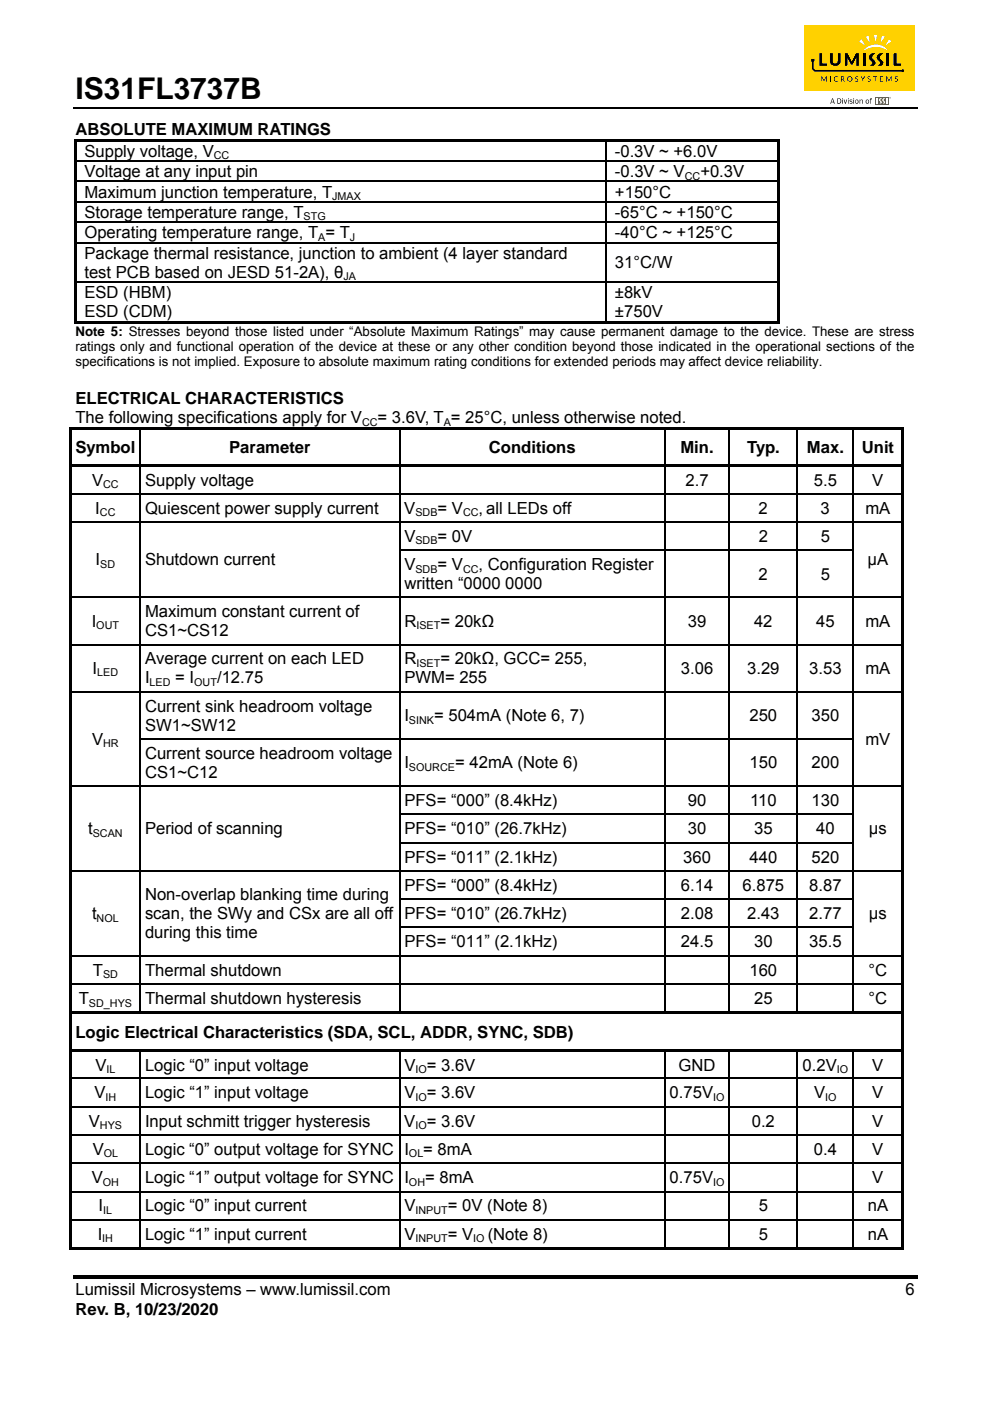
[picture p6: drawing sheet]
<svg xmlns="http://www.w3.org/2000/svg" width="210mm" height="297mm" viewBox="0 0 210 297" stroke-linecap="round" stroke-linejoin="round" font-family="sans-serif">
<path d="M15.5 22.8h179" fill="none" stroke="#000" stroke-width=".34"/>
<path d="M15.5 270.3h179v.7h-179z" fill="#000"/>
<path d="M170.6 5.3h23.4v13.9h-23.4z" fill="#ffd100"/>
<g fill="#000">
<path d="M174.2 16.2h.1l.5 .8 .4-.8h.2v1.1h-.2v-.9l-.4 .8-.5-.8-.1 .9zM176.1 16.2h.1v1.1h-.1zM176.9 16.4a.46 .46 0 0 1 .8 0 .45 .45 0 0 0-.6 0 .45 .45 0 0 0 0 .7 .45 .45 0 0 0 .6 0 .53 .53 0 0 1-.7 .1 .53 .53 0 0 1-.1-.8zM181.4 16.3l.4-.1 .3 .1-.1 .1a.23 .23 0 0 0-.4-.1 .23 .23 0 0 0 0 .3 .23 .23 0 0 0 .3 .1 .35 .35 0 0 1 0 .6 .35 .35 0 0 1-.5-.2 .25 .25 0 0 0 .4 .1 .25 .25 0 0 0 .1-.3 .25 .25 0 0 0-.4-.1l-.1-.2zM182.5 16.2h.2l.3 .6 .3-.6h.2l-.4 .7v.4h-.2v-.4zM184 16.3l.4-.1 .3 .1-.1 .1a.23 .23 0 0 0-.4-.1 .23 .23 0 0 0 0 .3 .23 .23 0 0 0 .3 .1 .34 .34 0 0 1 0 .5 .34 .34 0 0 1-.5-.1 .25 .25 0 0 0 .4 .1 .25 .25 0 0 0 .1-.3 .25 .25 0 0 0-.3-.1l-.2-.2zM185.2 16.2h.9v.1h-.4v1h-.2v-1h-.3zM186.6 16.2h.7v.1h-.5v.4h.4l-.4 .1v.4h.5v.1h-.7zM188 16.2h.1l.4 .8 .5-.8h.1v1.1l-.1-.9-.4 .8-.5-.8v.9h-.1zM189.8 16.3l.4-.1 .2 .1v.1a.24 .24 0 0 0-.4-.1 .24 .24 0 0 0 0 .3 .24 .24 0 0 0 .3 .1 .34 .34 0 0 1 0 .6 .34 .34 0 0 1-.5-.2h.1a.24 .24 0 0 0 .3 .1 .24 .24 0 0 0 .1-.3 .24 .24 0 0 0-.3-.1l-.2-.3z"/>
<path d="M178.4 16.2h.2a.34 .34 0 0 1 .5 .2 .34 .34 0 0 1-.3 .4l.4 .5h-.2l-.3-.5h-.2v.5h-.1zM178.5 16.3v.4l.4-.1a.28 .28 0 0 0-.1-.3 .28 .28 0 0 0-.3 0z"/>
<path d="M179.7 16.7a.58 .58 0 0 1 1.1 0 .58 .58 0 0 1-1.1 0zM179.8 16.7a.43 .43 0 0 0 .8 0 .43 .43 0 0 0-.8 0z"/>
</g>
<path d="M188.6 20.7a.2 .2 0 0 1 .4 0 .2 .2 0 0 1-.4 0zM188.7 20.7a.14 .14 0 0 0 .2 0 .14 .14 0 0 0-.2 0zM188.7 20.6l.2 .2h-.2zM188.7 20.7h.1z" fill="#010101"/>
<path d="M185.7 20.6h2.8v1.6h-2.8z" fill="#c42032"/>
<g fill="#fff">
<path d="M186 20.8h.3v1.1h-.3z"/>
<path d="M186.6 20.9h.4a.4 .4 0 0 0-.2 .4 .4 .4 0 0 0 .2 .4l-.1 .2h-.4l.2-.1-.1-.3a.32 .32 0 0 1-.2-.3 .32 .32 0 0 1 .2-.3z"/>
<path d="M187.2 21l.5-.2a.47 .47 0 0 0-.2 .4 .47 .47 0 0 0 .2 .5l-.1 .2h-.4l.3-.2-.4-.4z"/>
<path d="M188 20.8h.3v1.1h-.3z"/>
</g>
<path d="M173.8 11.3h.6v2.2h1v.4h-1.6zM176 11.3h.7v1.4a.54 .54 0 0 0 .3 .8 .54 .54 0 0 0 .7-.6v-1.6h.6v.9a1.29 1.29 0 0 1-1 1.8 1.03 1.03 0 0 1-1.3-1.1zM179.2 11.3h.6l.9 1.7 .8-1.7h.7v2.6h-.6v-1.7l-.7 1.3-.2 .2-.3-.1-.7-1.4v1.7h-.5zM183 11.3h.7v2.6h-.7zM184.6 11.5a1 1 0 0 1 1.1-.2v.1a.78 .78 0 0 0-.7 .7 .78 .78 0 0 0 .5 .8 .61 .61 0 0 1-.2 1h-.9a.61 .61 0 0 0 .6-.5 .61 .61 0 0 0-.4-.6 .73 .73 0 0 1 0-1.3zM186.2 11.5a.91 .91 0 0 1 1.2-.1 .77 .77 0 0 0-.8 .7 .77 .77 0 0 0 .6 .8 .61 .61 0 0 1-.2 1h-.9a.61 .61 0 0 0 .5-.5 .61 .61 0 0 0-.4-.6 .73 .73 0 0 1 0-1.3zM188 11.3h.6v2.6h-.6zM189.5 11.3h.7v2.2h.9v.4h-1.6z" fill="#000"/>
<g fill="#fff">
<path d="M183.3 10.5a3.3 3.3 0 0 1 5.1 .3 4.7 4.7 0 0 0-5.3 0z"/>
<path d="M183.6 7.8l.7-.2 .2 1.6z"/>
<path d="M187 7.5l.7 .3-.9 1.3z"/>
<path d="M185.4 7.4h.7l-.4 1.6z"/>
<path d="M182.2 8.8l.5-.5 .9 1.4z"/>
<path d="M188.6 8.3l.5 .5-1.4 .9z"/>
</g>
<g fill="#000">
<path d="M172.1 12.4h.6v.7h-.1v1.4l.3 .3h18.3a.31 .31 0 0 1 .5 .1 .31 .31 0 0 1-.1 .4 .31 .31 0 0 1-.4-.1h-18.4l-.6-.6zM15.7 29.5h.6v.5h-.6zM15.7 29.5h113.2v.5h-113.2zM15.7 30h.6v4h-.6zM15.7 34h.6v.3h-.6zM15.7 34.3h.6v4.1h-.6zM15.7 38.4h.6v.2h-.6zM128.4 34h.3v.3h-.3zM128.4 38.4h.3v.2h-.3zM128.9 29.5h36.1v.5h-36.1zM165 29.5h.5v.5h-.5zM165 30h.5v4h-.5z"/>
<path d="M165 34h.5v.3h-.5zM165 34.3h.5v4.1h-.5zM165 38.4h.5v.2h-.5zM178.9 21.1h.2l.2 .7 .2-.7h.2l-.3 .9h-.2zM180.2 21.2h.6l-.5 .1 .5 .5-.3 .2-.3-.1 .5-.1-.1-.2a.34 .34 0 0 1-.4-.4zM182.3 21.1l.1 .2 .4-.2 .2 .1v.8h-.1l-.2-.8-.3 .2-.1 .6zM184.6 20.8h.4l-.3 .2 .2 .1-.2 .1v.8l-.2-.8zM15.7 38.6h.6v4.1h-.6zM15.7 42.7h.6v.3h-.6zM15.7 43h.6v4h-.6zM15.7 47h.6v.3h-.6zM15.7 47.3h.6v4h-.6z"/>
<path d="M15.7 51.3h.6v.3h-.6zM15.7 51.6h.6v8.1h-.6zM15.7 59.7h.6v.3h-.6zM128.4 42.7h.3v.3h-.3zM128.4 47h.3v.3h-.3zM128.4 51.3h.3v.3h-.3zM128.4 59.7h.3v.3h-.3zM165 38.6h.5v4.1h-.5zM165 42.7h.5v.3h-.5zM165 43h.5v4h-.5zM165 47h.5v.3h-.5zM165 47.3h.5v4h-.5z"/>
<path d="M165 51.3h.5v.3h-.5zM165 51.6h.5v8.1h-.5zM165 59.7h.5v.3h-.5zM15.7 60h.6v8.6h-.6zM15.7 68.1h112.7v.5h-112.7zM128.4 68.1h.5v.5h-.5zM128.9 68.1h36.1v.5h-36.1zM165 60h.5v8.6h-.5zM165 68.1h.5v.5h-.5zM14.7 90.5h.5v.5h-.5zM14.7 90.5h177v.5h-177zM14.7 91h.5v7.5h-.5z"/>
<path d="M14.7 98.5h177v.6h-177zM191.2 90.5h.5v.5h-.5zM191.2 91h.5v7.5h-.5zM14.7 99.1h.5v5.4h-.5zM14.7 104.5h.5v.3h-.5zM14.7 104.8h.5v5.7h-.5zM14.7 110.5h.5v.3h-.5zM14.7 110.8h.5v5.7h-.5zM14.7 116.5h.5v.3h-.5zM29.6 104.5h.3v.3h-.3zM29.6 110.5h.3v.3h-.3zM29.6 116.5h.3v.3h-.3z"/>
<path d="M84.6 104.5h.3v.3h-.3zM84.6 110.5h.3v.3h-.3zM84.6 116.5h.3v.3h-.3zM140.9 104.5h.3v.3h-.3zM140.9 110.5h.3v.3h-.3zM140.9 116.5h.3v.3h-.3zM154.6 104.5h.2v.3h-.2zM154.6 110.5h.2v.3h-.2zM154.6 116.5h.2v.3h-.2zM169 104.5h.2v.3h-.2zM169 110.5h.2v.3h-.2zM169 116.5h.2v.3h-.2z"/>
<path d="M180.9 104.5h.2v.3h-.2zM180.9 110.5h.2v.3h-.2zM180.9 116.5h.2v.3h-.2zM191.2 99.1h.5v5.4h-.5zM191.2 104.5h.5v.3h-.5zM191.2 104.8h.5v5.7h-.5zM191.2 110.5h.5v.3h-.5zM191.2 110.8h.5v5.7h-.5zM191.2 116.5h.5v.3h-.5zM14.7 116.8h.5v9.7h-.5zM14.7 126.5h.5v.3h-.5zM14.7 126.8h.5v9.7h-.5z"/>
<path d="M14.7 136.5h.5v.3h-.5zM29.6 126.5h.3v.3h-.3zM29.6 136.5h.3v.3h-.3zM84.6 126.5h.3v.3h-.3zM84.6 136.5h.3v.3h-.3zM140.9 126.5h.3v.3h-.3zM140.9 136.5h.3v.3h-.3zM154.6 126.5h.2v.3h-.2zM154.6 136.5h.2v.3h-.2zM169 126.5h.2v.3h-.2zM169 136.5h.2v.3h-.2zM180.9 126.5h.2v.3h-.2z"/>
<path d="M180.9 136.5h.2v.3h-.2zM191.2 116.8h.5v9.7h-.5zM191.2 126.5h.5v.3h-.5zM191.2 126.8h.5v9.7h-.5zM191.2 136.5h.5v.3h-.5zM14.7 136.8h.5v9.7h-.5zM14.7 146.5h.5v.3h-.5zM14.7 146.8h.5v9.7h-.5zM14.7 156.5h.5v.3h-.5zM29.6 146.5h.3v.3h-.3zM29.6 156.5h.3v.3h-.3zM84.6 146.5h.3v.3h-.3z"/>
<path d="M84.6 156.5h.3v.3h-.3zM140.9 146.5h.3v.3h-.3zM140.9 156.5h.3v.3h-.3zM154.6 146.5h.2v.3h-.2zM154.6 156.5h.2v.3h-.2zM169 146.5h.2v.3h-.2zM169 156.5h.2v.3h-.2zM180.9 146.5h.2v.3h-.2zM180.9 156.5h.2v.3h-.2zM191.2 136.8h.5v9.7h-.5zM191.2 146.5h.5v.3h-.5zM191.2 146.8h.5v9.7h-.5z"/>
<path d="M191.2 156.5h.5v.3h-.5zM14.7 156.8h.5v9.7h-.5zM14.7 166.5h.5v.3h-.5zM14.7 166.8h.5v5.7h-.5zM14.7 172.5h.5v.3h-.5zM14.7 172.8h.5v5.7h-.5zM14.7 178.5h.5v.3h-.5zM29.6 166.5h.3v.3h-.3zM29.6 172.5h.3v.3h-.3zM29.6 178.5h.3v.3h-.3zM84.6 166.5h.3v.3h-.3zM84.6 172.5h.3v.3h-.3z"/>
<path d="M84.6 178.5h.3v.3h-.3zM140.9 166.5h.3v.3h-.3zM140.9 172.5h.3v.3h-.3zM140.9 178.5h.3v.3h-.3zM154.6 166.5h.2v.3h-.2zM154.6 172.5h.2v.3h-.2zM154.6 178.5h.2v.3h-.2zM169 166.5h.2v.3h-.2zM169 172.5h.2v.3h-.2zM169 178.5h.2v.3h-.2zM180.9 166.5h.2v.3h-.2zM180.9 172.5h.2v.3h-.2z"/>
<path d="M180.9 178.5h.2v.3h-.2zM191.2 156.8h.5v9.7h-.5zM191.2 166.5h.5v.3h-.5zM191.2 166.8h.5v5.7h-.5zM191.2 172.5h.5v.3h-.5zM191.2 172.8h.5v5.7h-.5zM191.2 178.5h.5v.3h-.5zM14.7 178.8h.5v5.7h-.5zM14.7 184.5h.5v.3h-.5zM14.7 184.8h.5v5.7h-.5zM14.7 190.5h.5v.3h-.5zM14.7 190.8h.5v5.7h-.5z"/>
<path d="M14.7 196.5h.5v.3h-.5zM29.6 184.5h.3v.3h-.3zM29.6 190.5h.3v.3h-.3zM29.6 196.5h.3v.3h-.3zM84.6 184.5h.3v.3h-.3zM84.6 190.5h.3v.3h-.3zM84.6 196.5h.3v.3h-.3zM140.9 184.5h.3v.3h-.3zM140.9 190.5h.3v.3h-.3zM140.9 196.5h.3v.3h-.3zM154.6 184.5h.2v.3h-.2zM154.6 190.5h.2v.3h-.2z"/>
<path d="M154.6 196.5h.2v.3h-.2zM169 184.5h.2v.3h-.2zM169 190.5h.2v.3h-.2zM169 196.5h.2v.3h-.2zM180.9 184.5h.2v.3h-.2zM180.9 190.5h.2v.3h-.2zM180.9 196.5h.2v.3h-.2zM191.2 178.8h.5v5.7h-.5zM191.2 184.5h.5v.3h-.5zM191.2 184.8h.5v5.7h-.5zM191.2 190.5h.5v.3h-.5zM191.2 190.8h.5v5.7h-.5z"/>
<path d="M191.2 196.5h.5v.3h-.5zM14.7 196.8h.5v5.7h-.5zM14.7 202.5h.5v.3h-.5zM14.7 202.8h.5v5.7h-.5zM14.7 208.5h.5v.3h-.5zM14.7 208.8h.5v5.7h-.5zM14.7 214.5h177v.5h-177zM29.6 202.5h.3v.3h-.3zM29.6 208.5h.3v.3h-.3zM84.6 202.5h.3v.3h-.3zM84.6 208.5h.3v.3h-.3zM140.9 202.5h.3v.3h-.3z"/>
<path d="M140.9 208.5h.3v.3h-.3zM154.6 202.5h.2v.3h-.2zM154.6 208.5h.2v.3h-.2zM169 202.5h.2v.3h-.2zM169 208.5h.2v.3h-.2zM180.9 202.5h.2v.3h-.2zM180.9 208.5h.2v.3h-.2zM191.2 196.8h.5v5.7h-.5zM191.2 202.5h.5v.3h-.5zM191.2 202.8h.5v5.7h-.5zM191.2 208.5h.5v.3h-.5zM191.2 208.8h.5v5.7h-.5z"/>
<path d="M14.7 215h.5v7.5h-.5zM14.7 222.5h177v.5h-177zM14.7 223h.5v5.5h-.5zM14.7 228.5h.5v.3h-.5zM14.7 228.8h.5v5.7h-.5zM14.7 234.5h.5v.3h-.5zM29.6 228.5h.3v.3h-.3zM29.6 234.5h.3v.3h-.3zM84.6 228.5h.3v.3h-.3zM84.6 234.5h.3v.3h-.3zM140.9 228.5h.3v.3h-.3zM140.9 234.5h.3v.3h-.3z"/>
<path d="M154.6 228.5h.2v.3h-.2zM154.6 234.5h.2v.3h-.2zM169 228.5h.2v.3h-.2zM169 234.5h.2v.3h-.2zM180.9 228.5h.2v.3h-.2zM180.9 234.5h.2v.3h-.2zM191.2 215h.5v7.5h-.5zM191.2 223h.5v5.5h-.5zM191.2 228.5h.5v.3h-.5zM191.2 228.8h.5v5.7h-.5zM191.2 234.5h.5v.3h-.5zM14.7 234.8h.5v5.7h-.5z"/>
<path d="M14.7 240.5h.5v.3h-.5zM14.7 240.8h.5v5.7h-.5zM14.7 246.5h.5v.3h-.5zM14.7 246.8h.5v5.7h-.5zM14.7 252.5h.5v.3h-.5zM14.7 252.8h.5v5.7h-.5zM14.7 258.5h.5v.3h-.5zM29.6 240.5h.3v.3h-.3zM29.6 246.5h.3v.3h-.3zM29.6 252.5h.3v.3h-.3zM29.6 258.5h.3v.3h-.3zM84.6 240.5h.3v.3h-.3z"/>
<path d="M84.6 246.5h.3v.3h-.3zM84.6 252.5h.3v.3h-.3zM84.6 258.5h.3v.3h-.3zM140.9 240.5h.3v.3h-.3zM140.9 246.5h.3v.3h-.3zM140.9 252.5h.3v.3h-.3zM140.9 258.5h.3v.3h-.3zM154.6 240.5h.2v.3h-.2zM154.6 246.5h.2v.3h-.2zM154.6 252.5h.2v.3h-.2zM154.6 258.5h.2v.3h-.2zM169 240.5h.2v.3h-.2z"/>
<path d="M169 246.5h.2v.3h-.2zM169 252.5h.2v.3h-.2zM169 258.5h.2v.3h-.2zM180.9 240.5h.2v.3h-.2zM180.9 246.5h.2v.3h-.2zM180.9 252.5h.2v.3h-.2zM180.9 258.5h.2v.3h-.2zM191.2 234.8h.5v5.7h-.5zM191.2 240.5h.5v.3h-.5zM191.2 240.8h.5v5.7h-.5zM191.2 246.5h.5v.3h-.5zM191.2 246.8h.5v5.7h-.5z"/>
<path d="M191.2 252.5h.5v.3h-.5zM191.2 252.8h.5v5.7h-.5zM191.2 258.5h.5v.3h-.5zM14.7 258.8h.5v6.2h-.5zM14.7 264.5h14.9v.5h-14.9zM29.6 264.5h55v.5h-55zM84.6 264.5h56.3v.5h-56.3zM140.9 264.5h13.7v.5h-13.7zM154.6 264.5h14.4v.5h-14.4zM169 264.5h11.9v.5h-11.9zM180.9 264.5h10.3v.5h-10.3zM191.2 258.8h.5v6.2h-.5z"/>
<path d="M191.2 264.5h.5v.5h-.5z"/>
<path d="M176.5 20.8h.2l.4 1.2h-.2l-.1-.3h-.5v.3h-.2zM176.6 21l-.2 .6h.4z"/>
<path d="M177.6 20.8a.61 .61 0 0 1 .8 .6 .61 .61 0 0 1-.8 .6zM177.7 21v.8h.2a.45 .45 0 0 0 .4-.5 .45 .45 0 0 0-.6-.3z"/>
<path d="M178.6 20.8l.2 .2zM178.6 21.1h.2v.9h-.2z"/>
<path d="M179.9 20.8l.1 .2zM179.9 21.1l.1 .9z"/>
<path d="M181 20.8l.1 .2zM181 21.1h.1v.9h-.1z"/>
<path d="M181.3 21.6a.45 .45 0 0 1 .9 0 .45 .45 0 0 1-.9 0zM181.4 21.5a.3 .3 0 0 0 .6 0 .3 .3 0 0 0-.6 0z"/>
<path d="M183.6 21.6a.42 .42 0 0 1 .8 0 .42 .42 0 0 1-.8 0zM183.7 21.5a.3 .3 0 0 0 .6 0 .3 .3 0 0 0-.6 0z"/>
</g>
<g fill="none" stroke="#000" stroke-width=".25">
<path d="M16.3 34.2h112.1M16.3 38.5h112.1M128.5 30v4M128.5 34.3v4.1M128.5 38.6v4.1M128.7 34.2h36.3M128.7 38.5h36.3M16.3 42.8h112.1M16.3 47.1h112.1M16.3 51.5h112.1M16.3 59.8h112.1M128.5 43v4"/>
<path d="M128.5 47.3v4M128.5 51.6v8.1M128.5 60v8.1M128.7 42.8h36.3M128.7 47.1h36.3M128.7 51.5h36.3M128.7 59.8h36.3M29.8 91v7.5M29.8 99.1v5.4M84.8 91v7.5M84.8 99.1v5.4M141 91v7.5"/>
<path d="M141 99.1v5.4M154.7 91v7.5M154.7 99.1v5.4M169.1 91v7.5M169.1 99.1v5.4M181 91v7.5M181 99.1v5.4M15.2 104.6h14.4M15.2 110.6h14.4M29.8 104.8v5.7M29.8 110.8v5.7M29.8 116.8v9.7"/>
<path d="M29.9 104.6h54.7M29.9 110.6h54.7M84.8 104.8v5.7M84.8 110.8v5.7M84.8 116.8v9.7M84.9 104.6h56M84.9 110.6h56M84.9 116.6h56M141 104.8v5.7M141 110.8v5.7M141 116.8v9.7M141.2 104.6h13.4"/>
<path d="M141.2 110.6h13.4M141.2 116.6h13.4M154.7 104.8v5.7M154.7 110.8v5.7M154.7 116.8v9.7M154.8 104.6h14.2M154.8 110.6h14.2M154.8 116.6h14.2M169.1 104.8v5.7M169.1 110.8v5.7M169.1 116.8v9.7M169.2 104.6h11.7"/>
<path d="M169.2 110.6h11.7M169.2 116.6h11.7M181 104.8v5.7M181 110.8v5.7M181 116.8v9.7M181.1 104.6h10.1M181.1 110.6h10.1M15.2 126.6h14.4M15.2 136.7h14.4M29.8 126.8v9.7M29.8 136.8v9.7M29.9 126.6h54.7"/>
<path d="M29.9 136.7h54.7M84.8 126.8v9.7M84.8 136.8v9.7M84.9 126.6h56M84.9 136.7h56M141 126.8v9.7M141 136.8v9.7M141.2 126.6h13.4M141.2 136.7h13.4M154.7 126.8v9.7M154.7 136.8v9.7M154.8 126.6h14.2"/>
<path d="M154.8 136.7h14.2M169.1 126.8v9.7M169.1 136.8v9.7M169.2 126.6h11.7M169.2 136.7h11.7M181 126.8v9.7M181 136.8v9.7M181.1 126.6h10.1M181.1 136.7h10.1M15.2 146.6h14.4M29.8 146.8v9.7M29.8 156.8v9.7"/>
<path d="M29.9 146.6h54.7M29.9 156.7h54.7M84.8 146.8v9.7M84.8 156.8v9.7M84.9 146.6h56M84.9 156.7h56M141 146.8v9.7M141 156.8v9.7M141.2 146.6h13.4M141.2 156.7h13.4M154.7 146.8v9.7M154.7 156.8v9.7"/>
<path d="M154.8 146.6h14.2M154.8 156.7h14.2M169.1 146.8v9.7M169.1 156.8v9.7M169.2 146.6h11.7M169.2 156.7h11.7M181 146.8v9.7M181 156.8v9.7M181.1 146.6h10.1M15.2 166.6h14.4M29.8 166.8v5.7M29.8 172.8v5.7"/>
<path d="M29.8 178.8v5.7M29.9 166.6h54.7M84.8 166.8v5.7M84.8 172.8v5.7M84.8 178.8v5.7M84.9 166.6h56M84.9 172.7h56M84.9 178.6h56M141 166.8v5.7M141 172.8v5.7M141 178.8v5.7M141.2 166.6h13.4"/>
<path d="M141.2 172.7h13.4M141.2 178.6h13.4M154.7 166.8v5.7M154.7 172.8v5.7M154.7 178.8v5.7M154.8 166.6h14.2M154.8 172.7h14.2M154.8 178.6h14.2M169.1 166.8v5.7M169.1 172.8v5.7M169.1 178.8v5.7M169.2 166.6h11.7"/>
<path d="M169.2 172.7h11.7M169.2 178.6h11.7M181 166.8v5.7M181 172.8v5.7M181 178.8v5.7M181.1 166.6h10.1M15.2 184.6h14.4M29.8 184.8v5.7M29.8 190.8v5.7M29.8 196.8v5.7M29.9 184.6h54.7M84.8 184.8v5.7"/>
<path d="M84.8 190.8v5.7M84.8 196.8v5.7M84.9 184.6h56M84.9 190.6h56M84.9 196.6h56M141 184.8v5.7M141 190.8v5.7M141 196.8v5.7M141.2 184.6h13.4M141.2 190.6h13.4M141.2 196.6h13.4M154.7 184.8v5.7"/>
<path d="M154.7 190.8v5.7M154.7 196.8v5.7M154.8 184.6h14.2M154.8 190.6h14.2M154.8 196.6h14.2M169.1 184.8v5.7M169.1 190.8v5.7M169.1 196.8v5.7M169.2 184.6h11.7M169.2 190.6h11.7M169.2 196.6h11.7M181 184.8v5.7"/>
<path d="M181 190.8v5.7M181 196.8v5.7M181.1 184.6h10.1M15.2 202.6h14.4M15.2 208.6h14.4M29.8 202.8v5.7M29.8 208.8v5.7M29.9 202.6h54.7M29.9 208.6h54.7M84.8 202.8v5.7M84.8 208.8v5.7M84.9 202.6h56"/>
<path d="M84.9 208.6h56M141 202.8v5.7M141 208.8v5.7M141.2 202.6h13.4M141.2 208.6h13.4M154.7 202.8v5.7M154.7 208.8v5.7M154.8 202.6h14.2M154.8 208.6h14.2M169.1 202.8v5.7M169.1 208.8v5.7M169.2 202.6h11.7"/>
<path d="M169.2 208.6h11.7M181 202.8v5.7M181 208.8v5.7M181.1 202.6h10.1M181.1 208.6h10.1M15.2 228.6h14.4M15.2 234.6h14.4M29.8 223v5.5M29.8 228.8v5.7M29.8 234.8v5.7M29.9 228.6h54.7M29.9 234.6h54.7"/>
<path d="M84.8 223v5.5M84.8 228.8v5.7M84.8 234.8v5.7M84.9 228.6h56M84.9 234.6h56M141 223v5.5M141 228.8v5.7M141 234.8v5.7M141.2 228.6h13.4M141.2 234.6h13.4M154.7 223v5.5M154.7 228.8v5.7"/>
<path d="M154.7 234.8v5.7M154.8 228.6h14.2M154.8 234.6h14.2M169.1 223v5.5M169.1 228.8v5.7M169.1 234.8v5.7M169.2 228.6h11.7M169.2 234.6h11.7M181 223v5.5M181 228.8v5.7M181 234.8v5.7M181.1 228.6h10.1"/>
<path d="M181.1 234.6h10.1M15.2 240.6h14.4M15.2 246.6h14.4M15.2 252.6h14.4M15.2 258.6h14.4M29.8 240.8v5.7M29.8 246.8v5.7M29.8 252.8v5.7M29.8 258.8v5.7M29.9 240.6h54.7M29.9 246.6h54.7M29.9 252.6h54.7"/>
<path d="M29.9 258.6h54.7M84.8 240.8v5.7M84.8 246.8v5.7M84.8 252.8v5.7M84.8 258.8v5.7M84.9 240.6h56M84.9 246.6h56M84.9 252.6h56M84.9 258.6h56M141 240.8v5.7M141 246.8v5.7M141 252.8v5.7"/>
<path d="M141 258.8v5.7M141.2 240.6h13.4M141.2 246.6h13.4M141.2 252.6h13.4M141.2 258.6h13.4M154.7 240.8v5.7M154.7 246.8v5.7M154.7 252.8v5.7M154.7 258.8v5.7M154.8 240.6h14.2M154.8 246.6h14.2M154.8 252.6h14.2"/>
<path d="M154.8 258.6h14.2M169.1 240.8v5.7M169.1 246.8v5.7M169.1 252.8v5.7M169.1 258.8v5.7M169.2 240.6h11.7M169.2 246.6h11.7M169.2 252.6h11.7M169.2 258.6h11.7M181 240.8v5.7M181 246.8v5.7M181 252.8v5.7"/>
<path d="M181 258.8v5.7M181.1 240.6h10.1M181.1 246.6h10.1M181.1 252.6h10.1M181.1 258.6h10.1"/>
</g>
<text font-size="6.3" x="16" y="21">IS31FL3737B</text>
<g font-size="3.5">
<text x="16" y="28.7">ABSOLUTE MAXIMUM RATINGS</text>
<text x="17.9" y="33.3">Supply voltage, V</text>
<text x="130.4" y="33.3">-0.3V ~ +6.0V</text>
<text x="17.9" y="37.6">Voltage at any input pin</text>
<text x="17.9" y="41.9">Maximum junction temperature, T</text>
<text x="130.4" y="37.6">-0.3V ~ V</text>
<text x="130.4" y="41.9">+150°C</text>
<text x="148.5" y="37.6">+0.3V</text>
<text x="17.9" y="46.2">Storage temperature range, T</text>
<text x="130.4" y="46.2">-65°C ~ +150°C</text>
<text x="17.9" y="50.5">Operating temperature range, T = T</text>
<text x="130.4" y="50.5">-40°C ~ +125°C</text>
<text x="17.9" y="54.8">Package thermal resistance, junction to ambient (4 layer standard</text>
<text x="17.9" y="58.9">test PCB based on JESD 51-2A), θ</text>
<text x="130.4" y="56.9">31°C/W</text>
<text x="17.9" y="63.2">ESD (HBM)</text>
<text x="130.4" y="63.2">±8kV</text>
<text x="17.9" y="67.3">ESD (CDM)</text>
<text x="130.4" y="67.3">±750V</text>
<text x="16" y="85.7">ELECTRICAL CHARACTERISTICS</text>
<text x="16" y="89.7">The following specifications apply for V</text>
<text x="80.1" y="89.7">= 3.6V, T = 25°C, unless otherwise noted.</text>
<text x="16" y="96">Symbol</text>
<text x="48.6" y="96">Parameter</text>
<text x="103.7" y="96">Conditions</text>
<text x="144.3" y="96">Min.</text>
<text x="158.4" y="96">Typ.</text>
<text x="171.2" y="96">Max.</text>
<text x="182.8" y="96">Unit</text>
<text x="19.5" y="103">V</text>
<text x="30.8" y="103">Supply voltage</text>
<text x="145.4" y="103">2.7</text>
<text x="172.6" y="103">5.5</text>
<text x="185" y="103">V</text>
<text x="20.2" y="108.9">I</text>
<text x="30.8" y="108.9">Quiescent power supply current</text>
<text x="85.8" y="108.9">V</text>
<text x="92.8" y="108.9">= V</text>
<text x="101.5" y="108.9">, all LEDs off</text>
<text x="160.9" y="108.9">2</text>
<text x="174.1" y="108.9">3</text>
<text x="183.5" y="108.9">mA</text>
<text x="20.3" y="119.9">I</text>
<text x="30.8" y="119.9">Shutdown current</text>
<text x="85.8" y="114.9">V</text>
<text x="92.8" y="114.9">= 0V</text>
<text x="160.9" y="114.9">2</text>
<text x="174.1" y="114.9">5</text>
<text x="184" y="119.9">μA</text>
<text x="85.8" y="124.9">written “0000 0000</text>
<text x="85.8" y="120.9">V</text>
<text x="92.8" y="120.9">= V</text>
<text x="101.5" y="120.9">, Configuration Register</text>
<text x="160.9" y="122.9">2</text>
<text x="174.1" y="122.9">5</text>
<text x="30.8" y="130.9">Maximum constant current of</text>
<text x="19.5" y="132.9">I</text>
<text x="30.8" y="134.9">CS1~CS12</text>
<text x="85.8" y="132.9">R</text>
<text x="93.4" y="132.9">= 20kΩ</text>
<text x="145.9" y="132.9">39</text>
<text x="159.9" y="132.9">42</text>
<text x="173.1" y="132.9">45</text>
<text x="183.6" y="132.9">mA</text>
<text x="19.6" y="142.9">I</text>
<text x="30.8" y="140.9">Average current on each LED</text>
<text x="85.8" y="140.9">R</text>
<text x="93.4" y="140.9">= 20kΩ, GCC= 255,</text>
<text x="144.4" y="142.9">3.06</text>
<text x="158.5" y="142.9">3.29</text>
<text x="171.6" y="142.9">3.53</text>
<text x="183.6" y="142.9">mA</text>
<text x="30.8" y="144.9">I</text>
<text x="37.1" y="144.9">= I</text>
<text x="46" y="144.9">/12.75</text>
<text x="85.8" y="144.9">PWM= 255</text>
<text x="30.8" y="150.9">Current sink headroom voltage</text>
<text x="30.8" y="154.9">SW1~SW12</text>
<text x="85.8" y="152.9">I</text>
<text x="92.1" y="152.9">= 504mA (Note 6, 7)</text>
<text x="159" y="152.9">250</text>
<text x="172.1" y="152.9">350</text>
<text x="19.5" y="157.9">V</text>
<text x="30.8" y="160.9">Current source headroom voltage</text>
<text x="183.6" y="157.9">mV</text>
<text x="30.8" y="164.9">CS1~C12</text>
<text x="85.8" y="162.9">I</text>
<text x="96.5" y="162.9">= 42mA (Note 6)</text>
<text x="159" y="162.9">150</text>
<text x="172.1" y="162.9">200</text>
<text x="85.8" y="170.9">PFS= “000” (8.4kHz)</text>
<text x="145.9" y="170.9">90</text>
<text x="159.1" y="170.9">110</text>
<text x="172.1" y="170.9">130</text>
<text x="18.7" y="176.9">t</text>
<text x="30.8" y="176.9">Period of scanning</text>
<text x="85.8" y="176.9">PFS= “010” (26.7kHz)</text>
<text x="145.9" y="176.9">30</text>
<text x="159.9" y="176.9">35</text>
<text x="173.1" y="176.9">40</text>
<text x="184.3" y="176.9">µs</text>
<text x="85.8" y="182.9">PFS= “011” (2.1kHz)</text>
<text x="144.9" y="182.9">360</text>
<text x="159" y="182.9">440</text>
<text x="172.1" y="182.9">520</text>
<text x="30.8" y="190.8">Non-overlap blanking time during</text>
<text x="85.8" y="188.9">PFS= “000” (8.4kHz)</text>
<text x="144.4" y="188.9">6.14</text>
<text x="157.5" y="188.9">6.875</text>
<text x="171.6" y="188.9">8.87</text>
<text x="19.5" y="194.9">t</text>
<text x="30.8" y="194.9">scan, the SWy and CSx are all off</text>
<text x="85.8" y="194.9">PFS= “010” (26.7kHz)</text>
<text x="144.4" y="194.9">2.08</text>
<text x="158.5" y="194.9">2.43</text>
<text x="171.6" y="194.9">2.77</text>
<text x="184.3" y="194.9">µs</text>
<text x="30.8" y="198.9">during this time</text>
<text x="85.8" y="200.9">PFS= “011” (2.1kHz)</text>
<text x="144.4" y="200.9">24.5</text>
<text x="159.9" y="200.9">30</text>
<text x="171.6" y="200.9">35.5</text>
<text x="19.7" y="206.9">T</text>
<text x="30.8" y="206.9">Thermal shutdown</text>
<text x="159" y="206.9">160</text>
<text x="184.2" y="206.9">°C</text>
<text x="16.7" y="212.9">T</text>
<text x="30.8" y="212.9">Thermal shutdown hysteresis</text>
<text x="159.9" y="212.9">25</text>
<text x="184.2" y="212.9">°C</text>
<text x="16" y="220">Logic Electrical Characteristics (SDA, SCL, ADDR, SYNC, SDB)</text>
<text x="20.2" y="227">V</text>
<text x="30.8" y="227">Logic “0” input voltage</text>
<text x="85.8" y="227">V = 3.6V</text>
<text x="143.9" y="227">GND</text>
<text x="170.2" y="227">0.2V</text>
<text x="185" y="227">V</text>
<text x="20" y="232.9">V</text>
<text x="30.8" y="232.9">Logic “1” input voltage</text>
<text x="85.8" y="232.9">V = 3.6V</text>
<text x="142" y="232.9">0.75V</text>
<text x="172.7" y="232.9">V</text>
<text x="185" y="232.9">V</text>
<text x="18.8" y="238.9">V</text>
<text x="30.8" y="238.9">Input schmitt trigger hysteresis</text>
<text x="85.8" y="238.9">V = 3.6V</text>
<text x="159.4" y="238.9">0.2</text>
<text x="185" y="238.9">V</text>
<text x="19.7" y="244.9">V</text>
<text x="30.8" y="244.9">Logic “0” output voltage for SYNC I</text>
<text x="89.8" y="244.9">= 8mA</text>
<text x="172.6" y="244.9">0.4</text>
<text x="185" y="244.9">V</text>
<text x="19.5" y="250.9">V</text>
<text x="30.8" y="250.9">Logic “1” output voltage for SYNC I</text>
<text x="90.2" y="250.9">= 8mA</text>
<text x="142" y="250.9">0.75V</text>
<text x="185" y="250.9">V</text>
<text x="20.9" y="256.9">I</text>
<text x="30.8" y="256.9">Logic “0” input current</text>
<text x="85.8" y="256.9">V</text>
<text x="95" y="256.9">= 0V (Note 8)</text>
<text x="160.9" y="256.9">5</text>
<text x="184" y="256.9">nA</text>
<text x="20.7" y="262.8">I</text>
<text x="30.8" y="262.8">Logic “1” input current</text>
<text x="85.8" y="262.8">V</text>
<text x="95" y="262.8">= V</text>
<text x="103.4" y="262.8">(Note 8)</text>
<text x="160.9" y="262.8">5</text>
<text x="184" y="262.8">nA</text>
<text x="16" y="274.7">Lumissil Microsystems – www.lumissil.com</text>
<text x="192.1" y="274.7">6</text>
<text x="16" y="278.7">Rev. B, 10/23/2020</text>
</g>
<g font-size="2.8">
<text x="16" y="71.2">Note 5: Stresses beyond those listed under “Absolute Maximum Ratings” may cause permanent damage to the device. These are stress</text>
<text x="16" y="74.5">ratings only and functional operation of the device at these or any other condition beyond those indicated in the operational sections of the</text>
<text x="16" y="77.7">specifications is not implied. Exposure to absolute maximum rating conditions for extended periods may affect device reliability.</text>
</g>
<g font-size="2.3">
<text x="45.4" y="33.8">CC</text>
<text x="145.2" y="38.1">CC</text>
<text x="64.4" y="46.7">STG</text>
<text x="70.5" y="42.4">JMAX</text>
<text x="67.5" y="51.1">A</text>
<text x="74.2" y="51.1">J</text>
<text x="72.8" y="59.4">JA</text>
<text x="76.8" y="90.3">CC</text>
<text x="94.1" y="90.3">A</text>
<text x="21.9" y="103.5">CC</text>
<text x="21.2" y="109.4">CC</text>
<text x="88.1" y="109.4">SDB</text>
<text x="98.2" y="109.4">CC</text>
<text x="88.1" y="115.4">SDB</text>
<text x="21.3" y="120.4">SD</text>
<text x="88.1" y="121.4">SDB</text>
<text x="98.2" y="121.4">CC</text>
<text x="20.4" y="133.4">OUT</text>
<text x="88.3" y="133.4">ISET</text>
<text x="20.6" y="143.4">LED</text>
<text x="88.3" y="141.4">ISET</text>
<text x="31.7" y="145.4">LED</text>
<text x="41.2" y="145.4">OUT</text>
<text x="86.7" y="153.4">SINK</text>
<text x="21.9" y="158.4">HR</text>
<text x="86.7" y="163.4">SOURCE</text>
<text x="19.7" y="177.4">SCAN</text>
<text x="20.5" y="195.4">NOL</text>
<text x="21.9" y="207.4">SD</text>
<text x="18.9" y="213.4">SD_HYS</text>
<text x="22.6" y="227.5">IL</text>
<text x="88.1" y="227.5">IO</text>
<text x="177.5" y="227.5">IO</text>
<text x="22.4" y="233.4">IH</text>
<text x="88.1" y="233.4">IO</text>
<text x="151.3" y="233.4">IO</text>
<text x="175" y="233.4">IO</text>
<text x="21.2" y="239.4">HYS</text>
<text x="88.1" y="239.4">IO</text>
<text x="22" y="245.4">OL</text>
<text x="86.7" y="245.4">OL</text>
<text x="21.8" y="251.4">OH</text>
<text x="86.7" y="251.4">OH</text>
<text x="151.3" y="251.4">IO</text>
<text x="21.9" y="257.4">IL</text>
<text x="88.1" y="257.4">INPUT</text>
<text x="21.7" y="263.4">IH</text>
<text x="88.1" y="263.4">INPUT</text>
<text x="100.4" y="263.4">IO</text>
</g>
</svg>
